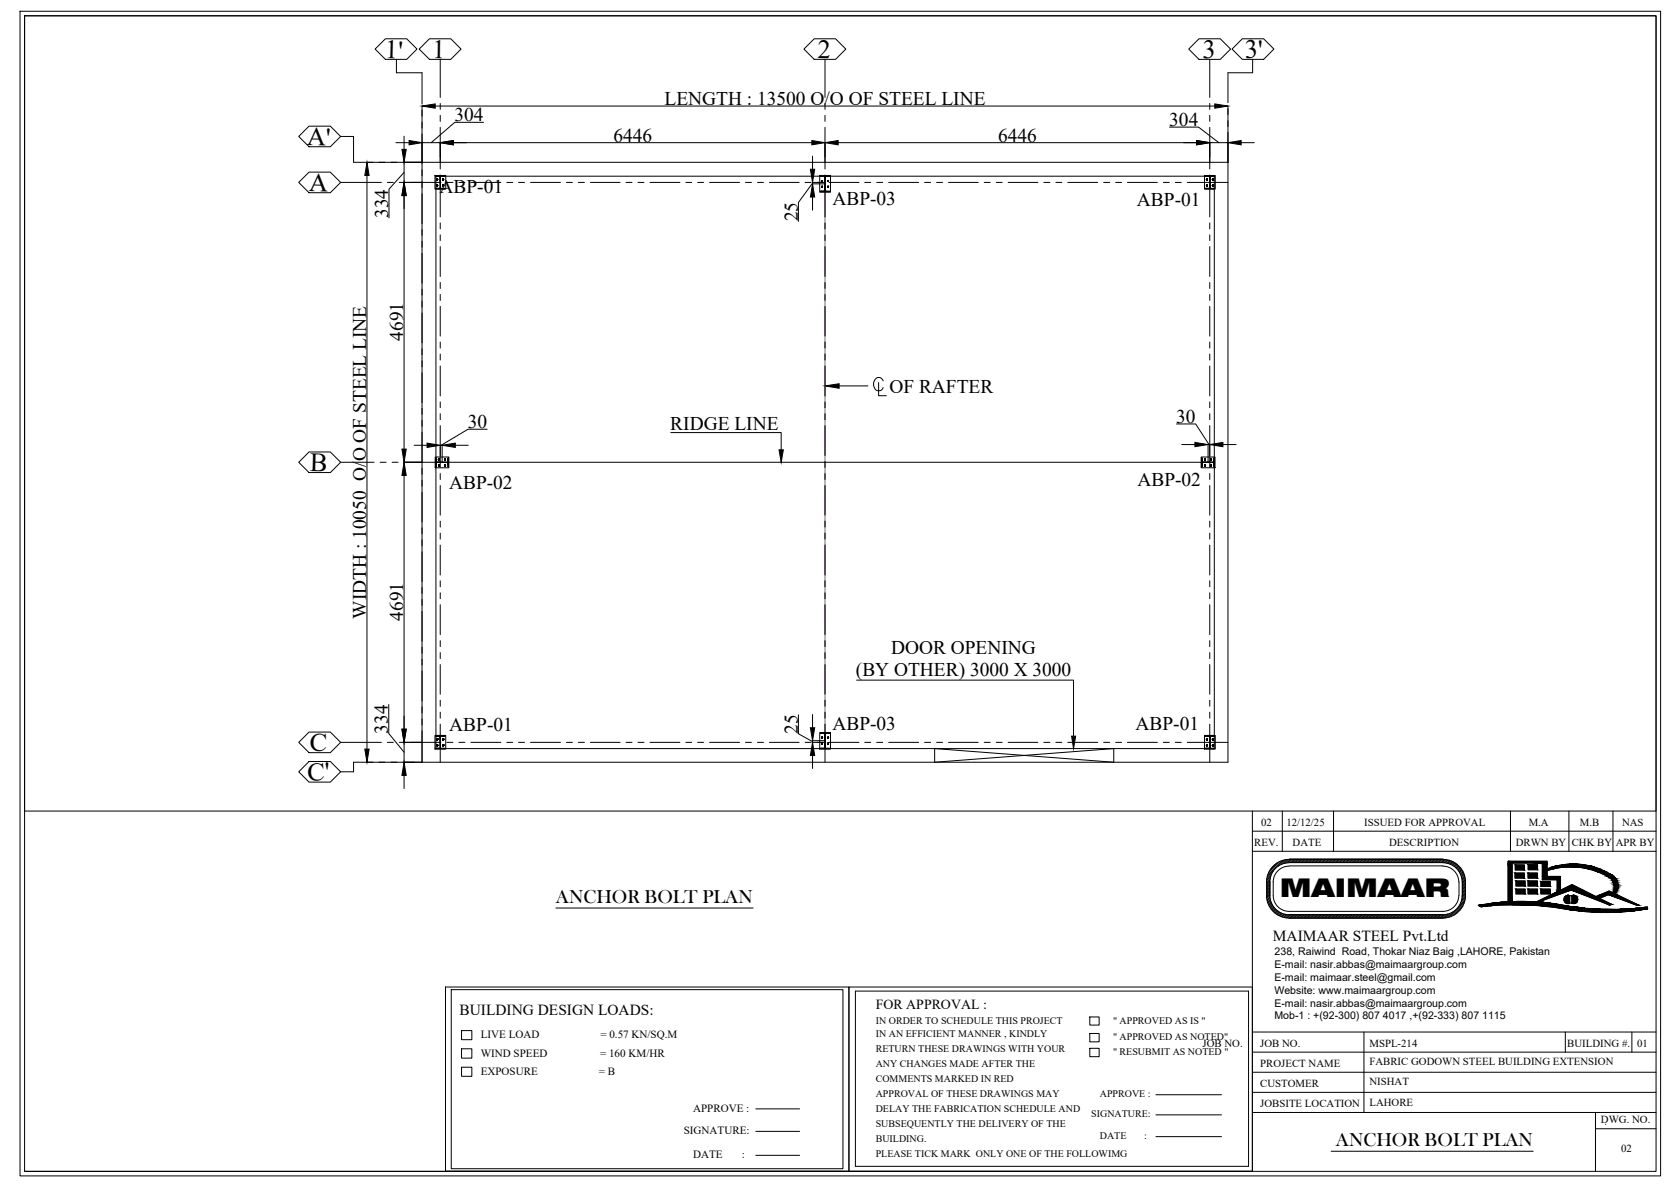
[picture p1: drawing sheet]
<svg xmlns="http://www.w3.org/2000/svg" width="297mm" height="210mm" viewBox="0 0 297 210" stroke-linecap="round" stroke-linejoin="round" font-family="sans-serif">
<!-- layer: Thin -->
<g fill="none" stroke="#000" stroke-width=".18">
<path d="M74.6 18.8v9.9h-9.7M76.9 18.8h137.9M217.1 18.8v9.9M64.9 31v101.5M70 25.2h2.3M71.4 30.5l-2.6 2.9v5.1M71.4 24.1v2.3M71.4 28.7v3.6h3.2M71.4 34.6v44.8M74.6 25.2h3.2v3.5M80.2 25.2h63.3M85.5 21.6h-5.1l-4.2 3.6"/>
<path d="M143.7 32.4l-2.5 3.4v3.4M143.7 27.6v2.3M143.7 34.8v2.4M145.8 32.3h-2.1v.2h2.1M145.9 25.2v3.5M148.2 25.2h63.4M206.8 22.5h5.1l3.6 2.7M217.1 25.2h-3.2v3.5M219.4 25.2h2.4M73.2 78.7h2.3M80.5 78.7h2.3M86.1 75.9h-3.4l-4.7 2.8"/>
<path d="M118.6 76.5h19.5v3M148.4 68.2h5M155.3 67.6v2.4h1.4M156.2 67.4a.87 .87 0 0 0-1-.6 .87 .87 0 0 0-.7 .8 1.04 1.04 0 0 0 .2 1.2 1.04 1.04 0 0 0 1.1 .2l.4-.5M208 75h3.4l2.4 3.6M208.9 78.6h2.4M216.2 78.6h2.4M71.4 81.7h3.2M71.4 84.1v44.8M77.8 81.7v-3h.4v3M213.9 81.7v-3.1h-.3v3.1M64.9 134.8h9.7"/>
<path d="M68.7 124.6v5.1l2.7 3.3M71.4 137.1v2.3M74.6 131.3h-3.2v3.5M141.2 126.4v3.4l2.5 1.3M143.7 126.4v2.3M143.7 133.6v2.3M145.8 131h-2.1v.3h2.1M151.5 120.3h38.3v9.9"/>
</g>
<g fill="#000" stroke="#000" stroke-width=".18">
<path d="M74.6 18.8l2.3-.4v.7zM214.8 18.4l2.3 .4-2.3 .3zM64.9 28.7l.4 2.3h-.8zM71.4 32.3l.4 2.3h-.7zM71.1 26.4h.7l-.4 2.3zM72.3 24.8l2.3 .4-2.3 .4zM77.8 25.2l2.4-.4v.8zM143.3 29.9h.7l-.3 2.4zM143.7 32.5l.3 2.3h-.7zM143.5 24.8l2.4 .4-2.4 .4zM145.9 25.2l2.3-.4v.8zM211.6 24.8l2.3 .4-2.3 .4z"/>
<path d="M217.1 25.2l2.3-.4v.8zM71.1 79.4h.7l-.4 2.3zM75.5 78.4l2.3 .3-2.3 .4zM78.2 78.7l2.3-.3v.7zM137.7 79.5h.8l-.4 2.2zM145.9 68.2l2.5-.3v.8zM211.3 78.2l2.3 .4-2.3 .4zM213.9 78.6l2.3-.4v.8zM71.4 81.7l.4 2.4h-.7zM64.5 132.5h.8l-.4 2.3zM71.1 128.9h.7l-.4 2.4zM71.4 134.8l.4 2.3h-.7z"/>
<path d="M143.7 131.3l.3 2.3h-.7zM143.3 128.7h.7l-.3 2.3zM189.5 130.2h.7l-.4 2.2z"/>
</g>
<!-- layer: 0 -->
<g fill="none" stroke="#000" stroke-width=".18">
<path d="M3.5 2h290.1v205.9h-290.1zM4.3 2.8h288.5v204.3h-288.5zM74.6 28.7h142.5v106.1h-142.5zM77.1 31.2h137.6v101.2h-137.6zM77.1 81.7h137.6M165.3 132.4v2.4l31.6-2.4v2.4zM221.4 150.5h71.4M221.4 147h71.4M221.4 143.4v63.7h-217.1M226.7 143.4v7.1M235.8 143.4v7.1M267.1 143.4v7.1"/>
<path d="M267.4 152.7v6.7M267.9 154.4h1.6v.9h-1.6zM267.9 153h1.6v.8h-1.6zM268 155.8h1.6v.9h-1.6zM268 157.2h1.6v.9h-1.6zM270.2 154.4h1.6v.9h-1.6zM270.2 155.8h1.6v.9h-1.6zM270.2 157.2h1.6v.9h-1.6zM270.2 152.9h1.7v.9h-1.7zM271.7 159.5l6.2-3.1 7.1 3.5-.4 .2M272.1 159.5l5.7-2.1 6.8 2.7M272.4 157.2h1.7v.9h-1.7z"/>
<path d="M272.4 155.9h1.7v.9h-1.7zM272.7 152.8v2.8h2.6v2.1M273.5 154a13.3 13.3 0 0 1 11.3 1.3 2.31 2.31 0 0 1 .4 2.6M273.5 153.7a12.8 12.8 0 0 1 11.6 1.1M275.3 157.7l.6-.3v-2.4h-2.4v-2.7h-6.9v7.1M277.4 143.4v7.1M277.5 159.7v-1.3a.74 .74 0 0 0-1 .7 .74 .74 0 0 0 1 .7M277.9 159.7l.1-1.3a.74 .74 0 0 1 1 .7 .74 .74 0 0 1-1 .7M282.2 158.5l2.3-.9 5.3 2.5h-.3l-5.1-1.9-1.6 .7M285 154.8a2.14 2.14 0 0 1 .5 3.3M285.2 143.4v7.1M78.8 174.5h71.3v32.6h-71.3z"/>
<path d="M79.8 175h69.2v31.7h-69.2zM151.2 175.3v30.9M192.7 179.8h1.6v1.5h-1.6zM220.8 175.3v30.9M261.5 160.1a41.3 41.3 0 0 1 16 .2 50.2 50.2 0 0 0 13.8 .1M261.5 160.1l.3 .2h.3M262.1 160.3a51.3 51.3 0 0 1 15.4 .6 41.2 41.2 0 0 0 13.8-.2M284.6 160.1h.1M291.3 160.4v.4M81.6 185.5h1.8v1.6h-1.8zM81.6 182.2h1.8v1.7h-1.8zM81.6 188.7h1.8v1.6h-1.8z"/>
<path d="M133.6 196.1h7.8M192.7 182.8h1.6v1.4h-1.6zM192.7 185.4h1.6v1.5h-1.6zM204.4 193.6h11.6M204.4 197.1h11.6M221.4 196.7h71.4M221.4 189.6h71.4M221.4 186.1h71.4M221.4 182.5h71.4M221.4 193.2h71.4M241.2 182.5v14.2M276.8 182.5v3.6"/>
<path d="M282.1 199.6h10.7M282.1 196.7v10.4M283.9 198.8h.1M288.5 182.5v3.6M133.6 200.1h7.8M133.6 204.3h7.8M204.4 201h11.6"/>
</g>
<path d="M145.9 33.9v95.6" fill="none" stroke="#93278f" stroke-width=".18"/>
<!-- layer: Grid -->
<g fill="none" stroke="#000" stroke-width=".18">
<path d="M68.1 6.9h3.8l1.8 1.8-1.8 1.8h-3.8l-1.8-1.8zM70.1 10.5v2.4h4.5v5.5M74.1 8.7l1.8-1.8h3.8l1.8 1.8-1.8 1.8h-3.8zM74.6 19.5v1M77.8 10.5v6.7M77.8 18.3v1M144 6.9h3.7l1.8 1.8-1.8 1.8h-3.7l-1.9-1.8zM145.9 10.5v6.7M145.9 18.3v1M212 6.9h3.8l1.8 1.8-1.8 1.8h-3.8l-1.8-1.8zM213.9 10.5v6.7M213.9 18.3v1"/>
<path d="M217.1 19.2v1.1M219.7 6.9h3.7l1.8 1.8-1.8 1.8h-3.7l-1.9-1.8zM221.5 10.5v2.4h-4.4v5.3M54.6 22.3h3.8l1.8 1.8-1.8 1.9h-3.8l-1.8-1.9zM54.6 30.4h3.8l1.8 1.9-1.8 1.8h-3.8l-1.8-1.8zM60.2 24.1h2.3v4.6h3.4M60.2 32.3h7.2M67 28.7h1.1M68.5 32.3h1M69.1 28.7h1.1M70.6 32.3h1.1M71.2 28.7h3.4"/>
<path d="M72.7 32.3h5.3M74.6 21.6v1M74.6 23.7v5.3M74.6 30v1.1M74.6 32.1v1.1M74.6 34.2v5.3M77.8 20.4v1.1M77.8 22.5v5.3M77.8 28.8v1.1M77.8 30.9v1.1M77.8 33.1v5.3M77.8 39.4v1.1"/>
<path d="M79 32.3h1.1M81.1 32.3h1.1M83.3 32.3h5.2M89.6 32.3h1.1M91.7 32.3h1M93.8 32.3h5.3M100.1 32.3h1.1M102.3 32.3h1M104.4 32.3h5.2M110.7 32.3h1M112.8 32.3h1.1M114.9 32.3h5.3"/>
<path d="M121.3 32.3h1M123.3 32.3h1.1M125.5 32.3h5.3M131.8 32.3h1.1M133.9 32.3h1.1M136 32.3h5.3M142.4 32.3h1M144.5 32.3h1M145.9 20.4v1.1M145.9 22.5v5.3M145.9 28.8v1.1M145.9 30.9v1.1"/>
<path d="M145.9 33.1v5.3M145.9 39.4v1.1M146.6 32.3h5.3M152.9 32.3h1.1M155 32.3h1.1M157.1 32.3h5.3M163.5 32.3h1M165.6 32.3h1.1M167.7 32.3h5.3M174 32.3h1.1M176.1 32.3h1.1M178.3 32.3h5.2"/>
<path d="M184.6 32.3h1M186.7 32.3h1M188.8 32.3h5.3M195.1 32.3h1.1M197.3 32.3h1M199.3 32.3h5.3M205.7 32.3h1M207.8 32.3h1.1M209.9 32.3h7.2M213.9 20.4v1.1M213.9 22.5v5.3M213.9 28.8v1.1"/>
<path d="M213.9 30.9v1.1M213.9 33.1v5.3M213.9 39.4v1.1M217.1 21.3v1.1M217.1 23.4v5.3M74.6 40.6v1M74.6 42.7v1M74.6 44.8v5.3M74.6 51.1v1.1M74.6 53.3v1M74.6 55.4v5.2M77.8 41.5v1"/>
<path d="M77.8 43.6v5.3M77.8 50v1M77.8 52.1v1M77.8 54.2v5.2M145.9 41.5v1M145.9 43.6v5.3M145.9 50v1M145.9 52.1v1M145.9 54.2v5.2M213.9 41.5v1M213.9 43.6v5.3M213.9 50v1"/>
<path d="M213.9 52.1v1M213.9 54.2v5.2M54.6 79.9h3.8l1.8 1.8-1.8 1.9h-3.8l-1.8-1.9zM74.6 61.7v1M74.6 63.8v1.1M74.6 65.9v5.3M74.6 72.2v1.1M74.6 74.3v1.1M74.6 76.5v5.2M77.8 60.5v1.1M77.8 62.6v1.1M77.8 64.7v5.3"/>
<path d="M77.8 71.1v1M77.8 73.2v1M77.8 75.3v5.3M145.9 60.5v1.1M145.9 62.6v1.1M145.9 64.7v5.3M145.9 71.1v1M145.9 73.2v1M145.9 75.3v5.3M213.9 60.5v1.1M213.9 62.6v1.1M213.9 64.7v5.3"/>
<path d="M213.9 71.1v1M213.9 73.2v1M213.9 75.3v5.3M60.2 81.7h6M67.2 81.7h1.1M69.3 81.7h1.1M71.4 81.7h6M74.6 82.8v1.1M74.6 84.9v1.1M74.6 87v5.3M74.6 93.3v1.1M74.6 95.5v1"/>
<path d="M74.6 97.6v5.2M77.8 81.6v1.1M77.8 83.7v1.1M77.8 85.9v5.2M77.8 92.2v1M77.8 94.3v1M77.8 96.4v5.3M145.9 81.6v1.1M145.9 83.7v1.1M145.9 85.9v5.2M145.9 92.2v1M145.9 94.3v1"/>
<path d="M145.9 96.4v5.3M213.9 81.6v1.1M213.9 83.7v1.1M213.9 85.9v5.2M213.9 92.2v1M213.9 94.3v1M213.9 96.4v5.3M74.6 103.9v1M74.6 106v1.1M74.6 108.1v5.3M74.6 114.5v1M74.6 116.6v1"/>
<path d="M74.6 118.7v5.3M77.8 102.7v1.1M77.8 104.8v1.1M77.8 106.9v5.3M77.8 113.3v1M77.8 115.4v1.1M77.8 117.5v5.3M145.9 102.7v1.1M145.9 104.8v1.1M145.9 106.9v5.3M145.9 113.3v1M145.9 115.4v1.1"/>
<path d="M145.9 117.5v5.3M213.9 102.7v1.1M213.9 104.8v1.1M213.9 106.9v5.3M213.9 113.3v1M213.9 115.4v1.1M213.9 117.5v5.3M54.6 129.5h3.8l1.8 1.8-1.8 1.8h-3.8l-1.8-1.8zM54.6 134.7h3.8l1.8 1.8-1.8 1.8h-3.8l-1.8-1.8zM60.2 131.3h7.2M65.9 134.8h-3.4v1.7h-2.3M67 134.8h1.1"/>
<path d="M68.5 131.3h1M69.1 134.8h1.1M70.6 131.3h1.1M72.7 131.3h5.3M74.6 125v1.1M74.6 127.1v1.1M74.6 129.2v5.6h-3.4M77.8 123.8v1.1M77.8 125.9v1.1M77.8 128.1v6.7M79 131.3h1.1M81.1 131.3h1.1"/>
<path d="M83.3 131.3h5.2M89.6 131.3h1.1M91.7 131.3h1M93.8 131.3h5.3M100.1 131.3h1.1M102.3 131.3h1M104.4 131.3h5.2M110.7 131.3h1M112.8 131.3h1.1M114.9 131.3h5.3M121.3 131.3h1M123.3 131.3h1.1"/>
<path d="M125.5 131.3h5.3M131.8 131.3h1.1M133.9 131.3h1.1M136 131.3h5.3M142.4 131.3h1M144.5 131.3h1M145.9 123.8v1.1M145.9 125.9v1.1M145.9 128.1v6.7M146.6 131.3h5.3M152.9 131.3h1.1M155 131.3h1.1"/>
<path d="M157.1 131.3h5.3M163.5 131.3h1M165.6 131.3h1.1M167.7 131.3h5.3M174 131.3h1.1M176.1 131.3h1.1M178.3 131.3h5.2M184.6 131.3h1M186.7 131.3h1M188.8 131.3h5.3M195.1 131.3h1.1M197.3 131.3h1"/>
<path d="M199.3 131.3h5.3M205.7 131.3h1M207.8 131.3h1.1M209.9 131.3h7.2M213.9 123.8v1.1M213.9 125.9v1.1M213.9 128.1v6.7"/>
</g>
<!-- layer: COLUMN -->
<g fill="#000" stroke="#000" stroke-width=".18">
<path d="M77.8 31.2l.1 2.1zM77.8 31.2l.1 2.1z"/>
<path d="M77.1 31.2h1.5zM77.1 31.2h1.5z"/>
<path d="M77.1 33.3l1.5 .1zM77.1 33.3l1.5 .1z"/>
<path d="M145.9 31.2v2.6zM145.9 31.2v2.6z"/>
<path d="M145.1 31.2h1.6zM145.1 31.2h1.6z"/>
<path d="M145.1 33.8l1.6 .1zM145.1 33.8l1.6 .1z"/>
<path d="M213.9 31.2v2.1zM213.9 31.2v2.1z"/>
<path d="M213.1 31.2h1.6zM213.1 31.2h1.6z"/>
<path d="M213.1 33.3l1.6 .1zM213.1 33.3l1.6 .1z"/>
<path d="M77.1 81v.7zM77.1 81v.7z"/>
<path d="M77.1 81.8v.7zM77.1 81.8v.7z"/>
<path d="M79.2 81l.1 .7zM79.2 81l.1 .7z"/>
<path d="M77.1 81.7l2.2 .1zM77.1 81.7l2.2 .1z"/>
<path d="M79.2 81.8l.1 .7zM79.2 81.8l.1 .7z"/>
<path d="M212.5 81v.7zM212.5 81v.7z"/>
<path d="M212.5 81.8v.7zM212.5 81.8v.7z"/>
<path d="M214.7 81v.7zM214.7 81v.7z"/>
<path d="M212.5 81.7l2.2 .1zM212.5 81.7l2.2 .1z"/>
<path d="M214.7 81.8v.7zM214.7 81.8v.7z"/>
<path d="M77.8 130.2l.1 2.1zM77.8 130.2l.1 2.1z"/>
<path d="M77.1 130.2h1.5zM77.1 130.2h1.5z"/>
<path d="M77.1 132.3l1.5 .1zM77.1 132.3l1.5 .1z"/>
<path d="M145.9 129.7v2.6zM145.9 129.7v2.6z"/>
<path d="M145.1 129.6l1.6 .1zM145.1 129.6l1.6 .1z"/>
<path d="M145.1 132.3l1.6 .1zM145.1 132.3l1.6 .1z"/>
<path d="M213.9 130.2v2.1zM213.9 130.2v2.1z"/>
<path d="M213.1 130.2h1.6zM213.1 130.2h1.6z"/>
<path d="M213.1 132.3l1.6 .1zM213.1 132.3l1.6 .1z"/>
</g>
<path d="M77.1 31.2h1.5h-.7v2.1l.7 .1h-1.5l.7-.1v-2.1zM145.1 31.2h1.6h-.8v2.6l.8 .1h-1.6l.8-.1v-2.6zM213.1 31.2h1.6h-.8v2.1l.8 .1h-1.6l.8-.1v-2.1zM77.1 81v.7h2.1l.1-.7v1.5l-.1-.7h-2.1v.7zM212.5 81v.7h2.2v-.7v1.5v-.7h-2.2v.7zM77.1 130.2h1.5h-.7v2.1l.7 .1h-1.5l.7-.1v-2.1zM145.1 129.6h1.6l-.8 .1v2.6l.8 .1h-1.6l.8-.1v-2.6zM213.1 130.2h1.6h-.8v2.1l.8 .1h-1.6l.8-.1v-2.1z" fill="none" stroke="#000" stroke-width=".18"/>
<!-- layer: Bolt -->
<path d="M76.9 31h1.9v2.4h-1.9zM144.9 31h1.9v3h-1.9zM213 31h1.9v2.4h-1.9zM76.9 80.8h2.5v1.9h-2.5zM212.4 80.8h2.4v1.9h-2.4zM76.9 130h1.9v2.5h-1.9zM144.9 129.5h1.9v3h-1.9zM213 130h1.9v2.5h-1.9zM150.1 174.5h71.3v32.6h-71.3zM151.2 175.3h69.6M151.2 206.2h69.6" fill="none" stroke="#000" stroke-width=".18"/>
<!-- layer: A-Grid Line -->
<g fill="none" stroke="#000" stroke-width=".18">
<path d="M77.2 31.7h.1M77.2 31.8l.2-.1zM77.2 32.7h.1M77.2 32.8l.2-.1zM77.2 32.9l.2-.2zM77.3 31.6l-.1 .1zM77.3 32.7l-.1 .1 .2-.1M77.3 32.9l.1-.2zM77.4 32.7l-.1 .2M77.4 31.7v.1M77.4 32.8v.1M78.3 31.7h.1"/>
<path d="M78.3 31.8l.1-.1zM78.3 32.7h.1M78.3 32.8l.1-.1zM78.3 31.6v.1zM78.3 31.8l.2-.1zM78.3 32.7v.1l.1-.1M78.3 32.9l.2-.1zM78.4 31.6l-.1 .1zM78.4 31.8l.1-.1zM78.4 32.9l.1-.1zM78.4 31.7l-.1 .1M78.4 31.8h.1"/>
<path d="M78.4 32.9h.1M78.5 31.7l-.2 .1M78.5 31.7l-.1 .1M78.5 32.7l-.2 .2M78.5 32.8l-.1 .1M145.3 31.9h.1M145.3 32.9v.1M145.4 31.9l-.1 .1M145.4 33l-.1 .1M145.4 32h.1M145.4 31.9l-.1 .1h.1M145.4 33v.1"/>
<path d="M146.3 31.9h.1M146.3 32l.2-.1-.2 .1M146.3 33h.1M146.3 33.1l.2-.1-.2 .1M146.4 32.9l-.1 .2 .1-.1M146.4 31.9l-.1 .1M146.4 32h.1zM146.4 33.1l.1-.1zM146.5 32h-.1M146.5 32h.1M146.5 33l-.1 .1M146.5 33.1h.1"/>
<path d="M213.3 31.7h.1M213.3 32.7h.1M213.3 32.8l.1-.1zM213.3 32.9l.1-.2zM213.3 31.6v.1zM213.3 32.7v.1l.1-.1M213.4 31.6l-.1 .1zM213.4 32.7l-.1 .2 .2-.1M213.4 31.7v.1M213.4 32.8v.1M213.5 31.7l-.2 .1M213.5 31.7l-.1 .1"/>
<path d="M213.5 32.8l-.1 .1M214.4 31.7h.1M214.4 31.7h.1zM214.4 32.7h.1M214.4 32.8l.1-.1zM214.4 31.6v.1zM214.4 32.7v.1zM214.4 31.6v.1M214.4 31.8l.1-.1zM214.4 32.9l.1-.1zM214.5 31.6l-.1 .1M214.5 31.7l-.1 .1z"/>
<path d="M214.5 31.8h.1M214.5 32.7l-.1 .2M214.5 32.9h.1M214.5 31.7l-.1 .1M214.5 32.8l-.1 .1M77.5 82.3l.1 .1M77.5 81.2l.1 .1zM77.5 82.3h.1M77.6 82.2l.1 .1zM77.6 81.3h.1M77.6 81.2l.1 .1zM77.6 82.4l-.1-.1 .1 .1"/>
<path d="M77.6 81.2h.1zM77.7 82.3l-.1-.1 .1 .2M77.7 81.3l-.2-.1 .2 .1M77.7 81.2h.1M77.7 82.2h.1M78.6 81.3h.1M78.6 82.3l.1 .1M78.6 82.3l.1 .1zM78.6 81.3v-.1l.1 .1M78.6 81.2h.2zM78.6 82.3h.1M78.6 82.4v-.1v.1"/>
<path d="M78.6 82.2l.2 .1zM78.7 81.2h.1M78.7 82.2h.1M78.8 81.3l-.2-.1 .1 .1M78.8 82.3h-.2l.1 .1M213 81.2l.1 .1-.1-.1M213 82.3v.1M213 82.3l.1 .1zM213 82.3h.1zM213 82.3h.1M213 82.2l.1 .1zM213 81.3h.1"/>
<path d="M213 82.2l.1 .1M213.1 81.3l-.1-.1 .1 .1M213.1 81.2h.1M213.1 82.2h.1M213.1 82.3v-.1v.1M214 82.3l.1 .1M214 81.3h.1M214.1 82.3h.1M214.1 82.3l.1 .1M214.1 82.2l.1 .1M214.1 81.3h.1M214.1 82.2l.1 .1z"/>
<path d="M214.1 81.2h.1zM214.2 82.3h.1M214.2 82.2h.1M214.2 81.3l-.2-.1 .2 .1M214.2 81.2h.1M77.2 131.8l.2-.1zM77.2 131.9l.2-.2zM77.2 130.7h.1M77.2 131.7h.1M77.3 131.9l.1-.1v.1M77.3 130.6l-.1 .1zM77.3 130.8l.1-.1z"/>
<path d="M77.3 131.7l-.1 .1M77.3 130.6l-.1 .2zM77.4 130.8h.1M77.4 131.7l-.1 .2M78.3 131.7h.1M78.3 131.8l.1-.1zM78.3 130.7h.1M78.3 131.7v.1M78.3 131.9l.2-.2-.1 .2M78.3 130.6v.1zM78.3 130.8l.2-.1zM78.4 131.7l-.1 .1z"/>
<path d="M78.4 131.7l-.1 .2M78.4 131.8h.1M78.4 130.6l-.1 .2 .2-.1M78.4 130.8h.1M78.5 130.8h-.1M145.3 131.6l.1-.1zM145.3 131.6l.1-.1-.1 .1M145.3 130.6l.1-.2zM145.4 131.4l-.1 .1M145.4 130.4h-.1M145.4 131.4l-.1 .2M145.4 131.5l-.1 .1"/>
<path d="M145.4 131.6h.1M145.4 130.4l-.1 .1M145.4 130.5v.1M146.3 131.5l.1-.1zM146.3 131.6l.2-.1zM146.3 130.5l.2-.1-.2 .2M146.4 131.4l-.1 .1M146.4 130.4h-.1M146.4 130.6l.1-.1zM146.5 131.4l-.2 .2M146.5 131.6h.1M146.5 130.4l-.1 .2"/>
<path d="M146.5 130.6h.1M146.5 131.6h-.1l.1-.1-.2 .1M146.5 130.5l-.1 .1M146.5 130.5v.1M213.3 131.7h.1M213.3 131.8l.1-.1zM213.3 130.7h.1M213.3 130.8l.1-.2-.1 .2 .1-.2-.1 .2 .1-.2-.1 .2 .1-.2-.1 .2 .1-.2-.1 .2 .1-.2v.2M213.3 131.9l.2-.1zM213.3 130.6v.1zM213.4 131.9l.1-.1zM213.4 131.7l-.1 .1"/>
<path d="M213.4 131.8h.1M213.4 130.8h.1M213.5 131.7l-.2 .2M214.4 131.7h.1M214.4 131.8v-.1v.1M214.4 131.8v-.1zM214.4 131.8l.1-.1zM214.4 131.9l.1-.2zM214.4 130.7h.1M214.4 131.9l.1-.1zM214.4 130.6v.2zM214.5 131.7l-.1 .1"/>
<path d="M214.5 130.6l-.1 .2zM214.5 130.8h.1M214.5 131.8v.1M214.5 131.7l-.1 .2M214.5 131.8l-.1 .1M214.5 130.8h-.1"/>
<circle cx="77.3" cy="32.8" r=".06"/>
<circle cx="77.3" cy="31.7" r=".06"/>
<circle cx="78.4" cy="31.7" r=".06"/>
<circle cx="78.4" cy="32.8" r=".06"/>
<circle cx="145.3" cy="32" r=".06"/>
<circle cx="145.3" cy="33" r=".06"/>
<circle cx="146.4" cy="33" r=".06"/>
<circle cx="146.4" cy="32" r=".06"/>
<circle cx="213.4" cy="32.8" r=".06"/>
<circle cx="213.4" cy="31.7" r=".06"/>
<circle cx="214.4" cy="32.8" r=".06"/>
<circle cx="214.4" cy="31.7" r=".06"/>
<circle cx="77.6" cy="82.3" r=".06"/>
<circle cx="77.6" cy="81.3" r=".06"/>
<circle cx="78.7" cy="82.3" r=".06"/>
<circle cx="78.7" cy="81.3" r=".06"/>
<circle cx="213" cy="82.3" r=".06"/>
<circle cx="213" cy="81.3" r=".06"/>
<circle cx="214.1" cy="82.3" r=".06"/>
<circle cx="214.1" cy="81.3" r=".06"/>
<circle cx="77.3" cy="130.7" r=".06"/>
<circle cx="77.3" cy="131.8" r=".06"/>
<circle cx="78.4" cy="131.8" r=".06"/>
<circle cx="78.4" cy="130.7" r=".06"/>
<circle cx="145.3" cy="131.6" r=".06"/>
<circle cx="145.3" cy="130.5" r=".06"/>
<circle cx="146.4" cy="131.6" r=".06"/>
<circle cx="146.4" cy="130.5" r=".06"/>
<circle cx="213.4" cy="131.8" r=".06"/>
<circle cx="213.4" cy="130.7" r=".06"/>
<circle cx="214.4" cy="131.8" r=".06"/>
<circle cx="214.4" cy="130.7" r=".06"/>
</g>
<!-- layer: 0 -->
<g fill="#000" stroke="#000" stroke-width=".18">
<path d="M266.6 152.7h.8v6.7zM267.7 159.4h2.9zM266.6 152.3h6.9zM273.8 153.6h1.1zM275.3 157.4h.6l-.3 .2zM272.1 159.5l3.5-1.9h1.7zM277.1 158.3h.3zM277.8 157.4h2.1l5.1 2.5zM276 157.4l1.9-1 2 1zM278.1 159.8h.3zM278.1 158.3h.2zM277.4 152.8h1.5z"/>
<path d="M283 158.2h1.4l-.9 .3zM284.4 158.2h1.5l3.9 1.9zM283 158.2l1.5-.6 1.4 .6zM285.3 157.7h.5l-.1 .2zM261.8 160.3h.3zM261.8 160.3h.2zM281.4 161.3h5.3zM290.8 160.4h.5z"/>
<path d="M262.1 160h5.1zM261.5 160.1h3.2z"/>
<path d="M266.6 159.4h.8zM266.6 152.7l.8 6.7h-.8z"/>
<path d="M267.9 153l1.6 .8v-.8zM267.9 153l1.6 .8h-1.6z"/>
<path d="M267.9 154.4l1.6 .9v-.9zM267.9 154.4l1.6 .9h-1.6z"/>
<path d="M268 155.8l1.6 .9v-.9zM268 155.8l1.6 .9h-1.6z"/>
<path d="M268 157.2l1.6 .9v-.9zM268 157.2l1.6 .9h-1.6z"/>
<path d="M267.7 159.4l4.1 .1zM266.1 159.5h5.7z"/>
<path d="M266.1 159.5l6.9 .1zM265.3 159.6h7.7z"/>
<path d="M270.2 152.9l1.7 .9v-.9zM270.2 152.9l1.7 .9h-1.7z"/>
<path d="M270.2 154.4l1.7 .9v-.9zM270.2 154.4l1.7 .9h-1.7z"/>
<path d="M270.2 155.8l1.7 .9v-.9zM270.2 155.8l1.7 .9h-1.7z"/>
<path d="M270.2 157.2l1.7 .9v-.9zM270.2 157.2l1.7 .9h-1.7z"/>
<path d="M265.3 159.6l8.9 .1-1.2-.1zM263.8 159.7l1.5-.1 8.9 .1z"/>
<path d="M266.6 152.3l6.9 .4v-.4zM266.6 152.3l6.9 .4h-6.9z"/>
<path d="M272.7 152.7l.8 .1v-.1zM272.7 152.7l.8 .1h-.8z"/>
<path d="M272.7 152.8l.8 2.2v-2.2zM272.7 152.8l.8 2.2h-.8z"/>
<path d="M273.5 153.6h1.2zM273.5 153.6h1.2l-1.2 .4z"/>
<path d="M272.4 155.9l1.7 .9v-.9zM272.4 155.9l1.7 .9h-1.7z"/>
<path d="M272.4 157.2l1.7 .9v-.9zM272.4 157.2l1.7 .9h-1.7z"/>
<path d="M263.8 159.7l11.4 .2-1-.2zM262.9 159.9l.9-.2 11.4 .2z"/>
<path d="M262.9 159.9l13 .1-.7-.1zM262.1 160l.8-.1 13 .1z"/>
<path d="M275.3 157.4v.2h.3zM275.3 157.6h.3l-.3 .1z"/>
<path d="M271.7 159.5h.4l3.5-1.9zM271.7 159.5h.4z"/>
<path d="M272.7 155l3.2 .6v-.6zM272.7 155l3.2 .6h-3.2z"/>
<path d="M275.3 155.6l.6 1.8v-1.8zM275.3 155.6l.6 1.8h-.6z"/>
<path d="M267.2 160h8.9zM267.2 160h8.9z"/>
<path d="M274.5 153.3l.4 .3 1.5-.3zM273.8 153.6l.7-.3 .4 .3z"/>
<path d="M277.1 159.8h.2zM277.1 159.8h.3z"/>
<path d="M277.1 158.3h.3zM277.1 158.3h.3z"/>
<path d="M277.1 158.3l.4 .1zM277 158.4h.5z"/>
<path d="M277.1 159.8h.3zM277.1 159.8h.3z"/>
<path d="M277 158.4h.5zM277 158.4h.5z"/>
<path d="M277 158.4l.5 .1zM276.8 158.5h.7z"/>
<path d="M276.8 158.5h.7zM276.8 158.5h.7h-.7z"/>
<path d="M276.8 158.5l.7 .1zM276.8 158.5l.7 .1h-.8z"/>
<path d="M276.7 158.6l.8 .1v-.1zM276.7 158.6l.8 .1h-.9z"/>
<path d="M276.6 158.7l.9 .2v-.2zM276.6 158.7l.9 .2h-1z"/>
<path d="M276.5 158.9l1 .1v-.1zM276.5 158.9l1 .1h-1z"/>
<path d="M276.5 159l1 .2v-.2zM276.5 159l1 .2h-1z"/>
<path d="M276.5 159.2l1 .1v-.1zM276.5 159.2l1 .1h-.9z"/>
<path d="M276.6 159.3l.9 .1v-.1zM276.6 159.3l.9 .1h-.8z"/>
<path d="M276.7 159.4l.8 .2v-.2zM276.7 159.4l.8 .2h-.7z"/>
<path d="M276.8 159.6h.7zM276.8 159.6h.7z"/>
<path d="M276.8 159.6l.7 .1zM276.8 159.6l.7 .1z"/>
<path d="M277 159.7h.5zM277 159.7h.5z"/>
<path d="M277 159.7h.5zM277 159.7l.4 .1z"/>
<path d="M275.9 157.4l1.4 .2 .4-.2zM275.6 157.6l.3-.2 1.4 .2z"/>
<path d="M276 157.4h1.8zM275.9 157.4h1.8zM275.9 157.4h1.8zM275.9 157.4h1.8z"/>
<path d="M277.8 157.4l6.5 2.5h.7zM284.3 159.9h.7l-.4 .2z"/>
<path d="M274.6 153.3h3.3zM274.5 153.3h1.9z"/>
<path d="M277.9 158.4h.6zM277.9 158.4h.6z"/>
<path d="M277.9 159.7h.6zM277.9 159.7h.6z"/>
<path d="M278.1 159.8h.2zM278.1 159.8h.2z"/>
<path d="M278.1 158.3h.3zM278.1 158.3h.3z"/>
<path d="M278.1 158.3l.4 .1zM277.9 158.4h.6z"/>
<path d="M277.9 158.4l.7 .1zM277.9 158.4l.7 .1z"/>
<path d="M277.9 159.7h.6zM277.9 159.7l.5 .1z"/>
<path d="M277.9 158.5h.9zM277.9 158.5h.9z"/>
<path d="M277.9 159.6h.7zM277.9 159.6l.6 .1z"/>
<path d="M277.9 158.5l.9 .1zM277.9 158.5l.9 .1z"/>
<path d="M277.9 159.6h.9zM277.9 159.6h.7z"/>
<path d="M277.9 158.6l1 .1-.1-.1zM277.9 158.6l1 .1h-1z"/>
<path d="M277.9 159.4l.9 .2v-.2zM277.9 159.4l.9 .2h-.9z"/>
<path d="M277.4 152.8l2.7 .1zM276.3 152.9l1.1-.1 2.7 .1z"/>
<path d="M277.9 158.7l1 .2v-.2zM277.9 158.7l1 .2h-1z"/>
<path d="M277.9 159.3l.9 .1 .1-.1zM277.9 159.3l.9 .1h-.9z"/>
<path d="M277.9 158.9l1.1 .1-.1-.1zM277.9 158.9l1.1 .1h-1.1z"/>
<path d="M277.9 159.2l1 .1v-.1zM277.9 159.2l1 .1h-1z"/>
<path d="M277.9 159l1 .2 .1-.2zM277.9 159l1 .2h-1z"/>
<path d="M276.3 152.9l3.9 .1zM276.1 153h4.1z"/>
<path d="M276.1 153l5.3 .2-1.2-.2zM275 153.2l1.1-.2 5.3 .2z"/>
<path d="M275 153.2h6.5zM274.8 153.2h6.7z"/>
<path d="M274.8 153.2l6.9 .1zM274.6 153.3h7.1z"/>
<path d="M277.9 153.3h4zM277.9 153.3h4z"/>
<path d="M278.9 153.3l3.1 .1zM278.9 153.3l3.1 .1z"/>
<path d="M279.3 153.4l3.4 .2-.7-.2zM279.3 153.4l3.4 .2h-2.1z"/>
<path d="M280.6 153.6h2.2zM280.6 153.6h2.2z"/>
<path d="M280.7 153.6l3 .5-.9-.5zM280.7 153.6l3 .5h-1.5z"/>
<path d="M282.2 158.5h1.3l-.5-.3zM282.2 158.5h1.3l-.7 .4z"/>
<path d="M282.2 154.1h1.7zM282.2 154.1h1.7z"/>
<path d="M282.4 154.1l2.4 .5-.9-.5zM282.4 154.1l2.4 .5h-1.3z"/>
<path d="M284.4 158.2l5 1.9h.4zM289.4 160.1h.4z"/>
<path d="M283.5 154.6l1.6 .2-.3-.2zM283.5 154.6l1.6 .2h-1.2z"/>
<path d="M283.9 154.8l1.5 .2-.3-.2zM283.9 154.8l1.5 .2h-1.1z"/>
<path d="M285.3 157.7l-.1 .2h.5zM285.2 157.9h.5l-.1 .2z"/>
<path d="M284.3 155l1.4 .3-.3-.3zM284.3 155l1.4 .3h-.9z"/>
<path d="M284.8 155.3l.9 .1zM284.8 155.3l.9 .1z"/>
<path d="M284.8 155.4l1.1 .2-.2-.2zM284.8 155.4l1.1 .2h-.8z"/>
<path d="M285.1 155.6l.8 .1zM285.1 155.6l.8 .1z"/>
<path d="M285.1 155.7l.9 .3-.1-.3zM285.1 155.7l.9 .3h-.8z"/>
<path d="M285.4 157.5l.4 .2 .1-.2zM285.4 157.5l.4 .2h-.5z"/>
<path d="M285.2 156l.8 .1v-.1zM285.2 156l.8 .1h-.7z"/>
<path d="M285.4 157.4l.5 .1 .1-.1zM285.4 157.4l.5 .1h-.5z"/>
<path d="M285.3 156.1l.8 .2-.1-.2zM285.3 156.1l.8 .2h-.7z"/>
<path d="M285.4 157.1l.6 .3v-.3zM285.4 157.1l.6 .3h-.6z"/>
<path d="M285.4 156.3l.7 .2v-.2zM285.4 156.3l.7 .2h-.7z"/>
<path d="M285.4 156.9l.6 .2 .1-.2zM285.4 156.9l.6 .2h-.6z"/>
<path d="M285.4 156.5l.7 .2v-.2zM285.4 156.5l.7 .2h-.7z"/>
<path d="M285.4 156.7l.7 .2v-.2zM285.4 156.7l.7 .2h-.7z"/>
<path d="M261.8 160.3h.3zM261.8 160.3h.3z"/>
<path d="M261.7 160.3h.8zM261.7 160.3h.4z"/>
<path d="M261.6 160.2h1.4zM261.6 160.2l.9 .1z"/>
<path d="M261.6 160.1h2.2zM261.6 160.1l1.4 .1z"/>
<path d="M261.5 160.1h3.1zM261.5 160.1h2.3z"/>
<path d="M261.5 160.1h3.2zM261.5 160.1h3.1z"/>
<path d="M269.8 160l7.2 .1-.9-.1zM269.8 160l7.2 .1z"/>
<path d="M272.4 160.1l5.1 .2-.5-.2zM272.4 160.1l5.1 .2h-4.3z"/>
<path d="M273.2 160.3l5.9 .1-1.6-.1zM273.2 160.3l5.9 .1h-4.2z"/>
<path d="M274.9 160.4l5.3 .2-1.1-.2zM274.9 160.4l5.3 .2h-4.4z"/>
<path d="M275.8 160.6l7.2 .2-2.8-.2zM275.8 160.6l7.2 .2h-6.1z"/>
<path d="M281.4 161.3h4zM282.1 161.3h3.3z"/>
<path d="M276.9 160.8h8.8zM276.9 160.8h8.8z"/>
<path d="M279.8 161.2l6.9 .1 1.3-.1zM279.8 161.2l6.9 .1h-5.3z"/>
<path d="M279 161.1h10zM279 161.1l9 .1z"/>
<path d="M277.5 160.9l11.5 .2 1.3-.2zM277.5 160.9l11.5 .2h-10z"/>
<path d="M277.1 160.8h13.6zM277.1 160.8l13.2 .1z"/>
<path d="M286.4 160.8h4.5zM285.7 160.8h5z"/>
<path d="M290.8 160.4l.5 .1zM290.2 160.5h1.1z"/>
<path d="M290.2 160.5l1.1 .1zM289.2 160.6h2.1z"/>
<path d="M289.2 160.6l2.1 .1zM288.5 160.7h2.8z"/>
<path d="M288.5 160.7h2.8zM287.6 160.7h3.7z"/>
<path d="M287.6 160.7h3.7zM286.4 160.8h4.5z"/>
</g>
<!-- layer: Layer 1 -->
<g fill="none" stroke="#000" stroke-width=".18">
<path d="M223.9 158.3a4 4 0 0 0 4 4h27.2M224.5 156a5.9 5.9 0 0 0 .6 4.3 3.4 3.4 0 0 0 2.8 1.5h27.2l-.6 .5M224.5 155.9l-.5 .5M224.5 156.1l-.5 .6M224.5 156.3l-.5 .6M224.5 156.6l-.5 .6M224.5 156.8l-.5 .6M224.5 157.1l-.5 .6M224.5 157.4l-.5 .5M224.5 157.6l-.5 .6M224.5 157.9l-.5 .6M224.5 158.1l-.5 .6"/>
<path d="M224.5 158.4l-.5 .5M224.6 155.6l-.6 .6M224.6 158.6l-.6 .5M224.6 158.8l-.5 .5M224.6 155.3l-.6 .7v2.3M224.6 159l-.5 .5M224.6 159.2l-.4 .5M224.7 154.9l-.7 .8M224.7 159.4l-.4 .5M224.8 159.6l-.4 .5M224.8 154.6l-.8 .8M224.9 159.8l-.5 .4"/>
<path d="M224.9 159.9l-.4 .5M225.1 156v2.3a2.81 2.81 0 0 0 2.8 2.9h27.2M225.2 154l-1.1 1.1M225.8 152.6l-1.2 1.2M226.3 152.3l-2 2M226.8 152.1l-2.7 2.7M227.1 152.1l-1.1 1.1M227.4 152l-.8 .8M227.7 152l-.7 .7M227.9 153.2a2.81 2.81 0 0 0-2.8 2.8M227.9 152.6a3.4 3.4 0 0 0-3.4 3.4M227.9 152a4 4 0 0 0-4 4"/>
<path d="M228 152.5h27.1M228 153.1h27.1M228.2 151.9l-.6 .7M228.4 151.9l-.5 .6M228.7 151.9l-.6 .6M228.9 151.9l-.5 .6M229.2 151.9l-.6 .6M229.4 151.9l-.6 .6M229.7 151.9l-.6 .6M229.9 151.9l-.6 .6M230.2 151.9l-.6 .6M230.4 151.9l-.5 .6"/>
<path d="M230.7 151.9l-.6 .6M231 151.9l-.6 .6M231.2 151.9l-.6 .6M231.4 151.9l-.5 .6M231.7 151.9l-.6 .6M231.9 151.9l-.6 .6M232.2 151.9l-.6 .6M232.4 151.9l-.6 .6M232.7 151.9l-.6 .6M232.9 151.9l-.5 .6M233.2 151.9l-.6 .6M233.5 151.9l-.6 .6"/>
<path d="M233.7 151.9l-.6 .6M233.9 151.9l-.5 .6M234.2 151.9l-.6 .6M234.4 151.9l-.6 .6M234.7 151.9l-.6 .6M234.9 151.9l-.6 .6M235.2 151.9l-.6 .6M235.4 151.9l-.5 .6M235.7 151.9l-.6 .6M236 151.9l-.6 .6M236.2 151.9l-.6 .6M236.4 151.9l-.5 .6"/>
<path d="M236.7 151.9l-.6 .6M236.9 151.9l-.6 .6M237.2 151.9l-.6 .6M237.4 151.9l-.6 .6M237.7 151.9l-.6 .6M237.9 151.9l-.6 .6M238.2 151.9l-.6 .6M238.4 151.9l-.5 .6M238.7 151.9l-.6 .6M238.9 151.9l-.5 .6M239.2 151.9l-.6 .6M239.4 151.9l-.5 .6"/>
<path d="M239.7 151.9l-.6 .6M239.9 151.9l-.6 .6M240.2 151.9l-.6 .6M240.4 151.9l-.6 .6M240.7 151.9l-.6 .6M240.9 151.9l-.5 .6M241.2 151.9l-.6 .6M241.5 151.9l-.6 .6M241.7 151.9l-.6 .6M241.9 151.9l-.5 .6M242.2 151.9l-.6 .6M242.4 151.9l-.6 .6"/>
<path d="M242.7 151.9l-.6 .6M242.9 151.9l-.6 .6M243.2 151.9l-.6 .6M243.4 151.9l-.5 .6M243.7 151.9l-.6 .6M244 151.9l-.6 .6M244.2 151.9l-.6 .6M244.4 151.9l-.5 .6M244.7 151.9l-.6 .6M244.9 151.9l-.6 .6M245.2 151.9l-.6 .6M245.4 151.9l-.6 .6"/>
<path d="M245.7 151.9l-.6 .6M245.9 151.9l-.6 .6M246.2 151.9l-.6 .6M246.5 151.9l-.6 .6M246.7 151.9l-.6 .6M246.9 151.9l-.5 .6M247.2 151.9l-.6 .6M247.4 151.9l-.6 .6M247.7 151.9l-.6 .6M247.9 151.9l-.6 .6M248.2 151.9l-.6 .6M248.4 151.9l-.6 .6"/>
<path d="M248.7 151.9l-.6 .6M248.9 151.9l-.5 .6M249.2 151.9l-.6 .6M249.4 151.9l-.5 .6M249.7 151.9l-.6 .6M249.9 151.9l-.5 .6M250.2 151.9l-.6 .6M250.4 151.9l-.6 .6M250.7 151.9l-.6 .6M250.9 151.9l-.6 .6M251.2 151.9l-.6 .6M251.4 151.9l-.5 .6"/>
<path d="M251.7 151.9l-.6 .6M252 151.9l-.6 .6M252.2 151.9l-.6 .6M252.4 151.9l-.5 .6M252.7 151.9l-.6 .6M252.9 151.9l-.6 .6M253.2 151.9l-.6 .6M253.4 151.9l-.6 .6M253.7 151.9l-.6 .6M253.9 151.9l-.5 .6M254.2 151.9l-.6 .6M254.5 151.9l-.6 .6"/>
<path d="M254.7 151.9l-.6 .6M254.9 151.9l-.5 .6M255.1 153.2a2.81 2.81 0 0 1 2.8 2.8M255.1 152.6a3.4 3.4 0 0 1 3.4 3.4M255.1 152a4 4 0 0 1 4 4l-.5 .6M255.1 151.9h-27.1l-.7 .7M255.2 151.9l-.6 .6M255.4 152l-.6 .5M255.6 152l-.5 .5M255.8 152l-.5 .5M256.1 152.1l-.5 .5M256.3 152.1l-.5 .5"/>
<path d="M256.4 152.2l-.4 .5M256.7 152.2l-.5 .5M256.8 152.3l-.4 .5M257 152.4l-.5 .4M257.2 152.5l-.5 .4M257.3 152.6l-.4 .4M257.5 152.7l-.5 .4M257.6 152.8l-.4 .4M257.7 152.9l-.4 .4M257.8 153l-.3 .5M257.9 158.3a2.81 2.81 0 0 1-2.8 2.9M258 153.2l-.4 .3"/>
<path d="M258 156v2.3M258.1 153.3l-.4 .4M258.2 153.4l-.4 .4M258.3 153.5l-.4 .5M258.4 153.7l-.4 .4M258.5 158.3a3.4 3.4 0 0 1-3.4 3.5M258.5 153.8l-.4 .5M258.6 156v2.3l.5-.5M258.6 154l-.4 .4M258.7 154.2l-.4 .4M258.8 154.3l-.5 .5M258.9 154.5l-.5 .5"/>
<path d="M258.9 159.8l-2.3 2.3M258.9 154.7l-.4 .5M259 154.9l-.5 .5M259 159.4l-2.8 2.8M259 155.1l-.5 .5M259.1 155.3l-.5 .5M259.1 159.1l-1 1M259.1 156v2.3a4 4 0 0 1-4 4M259.1 155.5l-.5 .6M259.1 155.7l-.5 .6M259.1 156.3l-.5 .5M259.1 156.5l-.5 .6"/>
<path d="M259.1 156.8l-.5 .6M259.1 157l-.5 .6M259.1 157.3l-.5 .5M259.1 157.5l-.5 .6M259.1 158l-.6 .6M259.1 158.2l-.6 .7M259.1 158.5l-.7 .7M259.1 158.8l-.8 .8M225 160.1l-.4 .4M225.1 160.3l-.4 .4M225.2 160.4l-.4 .4M225.3 160.5l-.4 .5"/>
<path d="M225.5 160.7l-.5 .4M225.6 160.8l-.4 .4M225.7 160.9l-.4 .4M225.8 161l-.3 .5M226 161.1l-.4 .4M226.1 161.2l-.4 .5M226.3 161.3l-.4 .5M226.5 161.4l-.5 .4M226.6 161.5l-.4 .4M226.8 161.5l-.4 .5M227 161.6l-.4 .5M227.2 161.7l-.5 .4"/>
<path d="M227.4 161.7l-.5 .5M227.7 161.8l-.6 .5M227.9 161.8l-.5 .5M228.1 161.8l-.5 .5M228.4 161.8l-.6 .5M228.6 161.8l-.6 .5M228.9 161.8l-.6 .5M229.1 161.8l-.6 .5M229.4 161.8l-.6 .5M229.6 161.8l-.5 .5M229.9 161.8l-.6 .5M230.2 161.8l-.6 .5"/>
<path d="M230.4 161.8l-.6 .5M230.6 161.8l-.5 .5M230.9 161.8l-.6 .5M231.1 161.8l-.6 .5M231.4 161.8l-.6 .5M231.6 161.8l-.6 .5M231.9 161.8l-.6 .5M232.1 161.8l-.6 .5M232.4 161.8l-.6 .5M232.6 161.8l-.5 .5M232.9 161.8l-.6 .5M233.1 161.8l-.5 .5"/>
<path d="M233.4 161.8l-.6 .5M233.6 161.8l-.6 .5M233.9 161.8l-.6 .5M234.1 161.8l-.6 .5M234.4 161.8l-.6 .5M234.6 161.8l-.6 .5M234.9 161.8l-.6 .5M235.1 161.8l-.5 .5M235.4 161.8l-.6 .5M235.6 161.8l-.5 .5M235.9 161.8l-.6 .5M236.1 161.8l-.5 .5"/>
<path d="M236.4 161.8l-.6 .5M236.6 161.8l-.6 .5M236.9 161.8l-.6 .5M237.1 161.8l-.6 .5M237.4 161.8l-.6 .5M237.6 161.8l-.5 .5M237.9 161.8l-.6 .5M238.2 161.8l-.6 .5M238.4 161.8l-.6 .5M238.6 161.8l-.5 .5M238.9 161.8l-.6 .5M239.1 161.8l-.6 .5"/>
<path d="M239.4 161.8l-.6 .5M239.6 161.8l-.6 .5M239.9 161.8l-.6 .5M240.1 161.8l-.5 .5M240.4 161.8l-.6 .5M240.7 161.8l-.6 .5M240.9 161.8l-.6 .5M241.1 161.8l-.5 .5M241.4 161.8l-.6 .5M241.6 161.8l-.6 .5M241.9 161.8l-.6 .5M242.1 161.8l-.6 .5"/>
<path d="M242.4 161.8l-.6 .5M242.6 161.8l-.6 .5M242.9 161.8l-.6 .5M243.1 161.8l-.5 .5M243.4 161.8l-.6 .5M243.6 161.8l-.5 .5M243.9 161.8l-.6 .5M244.1 161.8l-.6 .5M244.4 161.8l-.6 .5M244.6 161.8l-.6 .5M244.9 161.8l-.6 .5M245.1 161.8l-.6 .5"/>
<path d="M245.4 161.8l-.6 .5M245.6 161.8l-.5 .5M245.9 161.8l-.6 .5M246.1 161.8l-.5 .5M246.4 161.8l-.6 .5M246.6 161.8l-.5 .5M246.9 161.8l-.6 .5M247.1 161.8l-.6 .5M247.4 161.8l-.6 .5M247.6 161.8l-.6 .5M247.9 161.8l-.6 .5M248.1 161.8l-.5 .5"/>
<path d="M248.4 161.8l-.6 .5M248.7 161.8l-.6 .5M248.9 161.8l-.6 .5M249.1 161.8l-.5 .5M249.4 161.8l-.6 .5M249.6 161.8l-.6 .5M249.9 161.8l-.6 .5M250.1 161.8l-.6 .5M250.4 161.8l-.6 .5M250.6 161.8l-.6 .5M250.9 161.8l-.6 .5M251.1 161.8l-.5 .5"/>
<path d="M251.4 161.8l-.6 .5M251.6 161.8l-.5 .5M251.9 161.8l-.6 .5M252.1 161.8l-.6 .5M252.4 161.8l-.6 .5M252.6 161.8l-.6 .5M252.9 161.8l-.6 .5M253.1 161.8l-.6 .5M253.4 161.8l-.6 .5M253.6 161.8l-.5 .5M253.9 161.8l-.6 .5M254.1 161.8l-.5 .5"/>
<path d="M254.4 161.8l-.6 .5M254.6 161.8l-.6 .5M254.9 161.8l-.6 .5M255.4 161.8l-.6 .5M255.7 161.7l-.7 .6M256 161.6l-.7 .7M256.4 161.5l-.8 .8M256.8 161.3l-1 1M258.6 160.2l-1.6 1.6"/>
</g>
<!-- layer: Outer Line -->
<path d="M4.3 2.8h288.5v140.6h-288.5z" fill="none" stroke="#000" stroke-width=".18"/>
<!-- layer: TEXT -->
<path d="M98.3 160.6h34.9M235.4 203.6h35.7" fill="none" stroke="#000" stroke-width=".18"/>
<g font-size="4.7">
<text x="68.1" y="10.3" transform="rotate(2 68.1 10.3)">1'</text>
<text x="76.4" y="10.3" transform="rotate(1 76.4 10.3)">1</text>
<text x="144.5" y="10.3" transform="rotate(1 144.5 10.3)">2</text>
<text x="212.6" y="10.2" transform="rotate(1 212.6 10.2)">3</text>
<text x="220.2" y="10.3" transform="rotate(-2 220.2 10.3)">3'</text>
<text x="54.3" y="25.7" transform="rotate(1 54.3 25.7)">A'</text>
<text x="54.6" y="33.8" transform="rotate(1 54.6 33.8)">A</text>
<text x="54.8" y="83.4" transform="rotate(2 54.8 83.4)">B</text>
<text x="54.7" y="132.8" transform="rotate(2 54.7 132.8)">C</text>
<text x="54.4" y="138" transform="rotate(-1 54.4 138)">C'</text>
</g>
<text font-size="4.6" x="226.3" y="158.7">MAIMAAR</text>
<g font-size="3.4">
<text x="80.4" y="21.5">304</text>
<text x="117.5" y="18.5">LENGTH : 13500 O/O OF STEEL LINE</text>
<text x="206.7" y="22.4">304</text>
<text x="108.4" y="25.1">6446</text>
<text x="176.5" y="25.1">6446</text>
<text x="77.7" y="34.2">ABP-01</text>
<text x="68.6" y="38.6" transform="rotate(-90 68.6 38.6)">334</text>
<text x="141" y="39.1" transform="rotate(-90 141 39.1)">25</text>
<text x="147.2" y="36.3">ABP-03</text>
<text x="201" y="36.4">ABP-01</text>
<text x="71.3" y="60.2" transform="rotate(-90 71.3 60.2)">4691</text>
<text x="157.3" y="69.6">OF RAFTER</text>
<text x="82.7" y="75.7">30</text>
<text x="118.5" y="76">RIDGE LINE</text>
<text x="208" y="74.8">30</text>
<text x="79.4" y="86.4">ABP-02</text>
<text x="201.1" y="85.9">ABP-02</text>
<text x="64.7" y="109.4" transform="rotate(-90 64.7 109.4)">WIDTH : 10050 O/O OF STEEL LINE</text>
<text x="71.3" y="109.8" transform="rotate(-90 71.3 109.8)">4691</text>
<text x="151.3" y="119.5">(BY OTHER) 3000 X 3000</text>
<text x="157.6" y="115.6">DOOR OPENING</text>
<text x="68.6" y="129.8" transform="rotate(-90 68.6 129.8)">334</text>
<text x="79.4" y="129.3">ABP-01</text>
<text x="141" y="129.7" transform="rotate(-90 141 129.7)">25</text>
<text x="147.2" y="129">ABP-03</text>
<text x="200.8" y="129">ABP-01</text>
<text x="98.3" y="159.7">ANCHOR BOLT PLAN</text>
<text x="236.2" y="202.7">ANCHOR BOLT PLAN</text>
</g>
<g font-size="2.7">
<text x="225.1" y="166.5">MAIMAAR STEEL Pvt.Ltd</text>
<text x="81.3" y="179.5">BUILDING DESIGN LOADS:</text>
</g>
<text font-size="2.5" x="154.8" y="178.5">FOR APPROVAL :</text>
<g font-size="2">
<text x="85" y="183.6">LIVE LOAD</text>
<text x="106.2" y="183.6">= 0.57 KN/SQ.M</text>
<text x="85" y="186.9">WIND SPEED</text>
<text x="85" y="190.1">EXPOSURE</text>
<text x="105.9" y="190.1">= B</text>
<text x="106.1" y="186.9">= 160 KM/HR</text>
<text x="122.5" y="196.6">APPROVE :</text>
<text x="120.9" y="200.5">SIGNATURE:</text>
<text x="122.5" y="204.8">DATE</text>
<text x="131.2" y="204.8">:</text>
</g>
<g font-size="1.9">
<text x="221.8" y="149.6">REV.</text>
<text x="223" y="146">02</text>
<text x="227.4" y="146">12/12/25</text>
<text x="228.5" y="149.6">DATE</text>
<text x="241.2" y="146">ISSUED FOR APPROVAL</text>
<text x="245.6" y="149.6">DESCRIPTION</text>
<text x="268" y="149.6">DRWN BY</text>
<text x="270.3" y="146">M.A</text>
<text x="277.9" y="149.6">CHK BY</text>
<text x="279.3" y="146">M.B</text>
<text x="285.7" y="149.6">APR BY</text>
<text x="286.8" y="146">NAS</text>
<text x="225.3" y="171.2">E-mail: nasir.abbas@maimaargroup.com</text>
<text x="225.3" y="173.5">E-mail: maimaar.steel@gmail.com</text>
<text x="225.4" y="169">238, Raiwind Road, Thokar Niaz Baig ,LAHORE, Pakistan</text>
<text x="225.3" y="175.8">Website: www.maimaargroup.com</text>
<text x="225.3" y="178.1">E-mail: nasir.abbas@maimaargroup.com</text>
<text x="212.6" y="185.1">JOB NO.</text>
<text x="222.8" y="185.1">JOB NO.</text>
<text x="225.3" y="180.3">Mob-1 : +(92-300) 807 4017 ,+(92-333) 807 1115</text>
<text x="242.1" y="185.1">MSPL-214</text>
<text x="277.1" y="185.1">BUILDING #.</text>
<text x="289.5" y="185.1">01</text>
<text x="222.8" y="188.6">PROJECT NAME</text>
<text x="242.1" y="188.4">FABRIC GODOWN STEEL BUILDING EXTENSION</text>
<text x="242.1" y="191.9">NISHAT</text>
<text x="222.8" y="192.2">CUSTOMER</text>
<text x="222.8" y="195.8">JOBSITE LOCATION</text>
<text x="242.1" y="195.7">LAHORE</text>
<text x="283.1" y="198.7">DWG. NO.</text>
<text x="286.6" y="203.8">02</text>
</g>
<g font-size="1.8">
<text x="154.8" y="181">IN ORDER TO SCHEDULE THIS PROJECT</text>
<text x="154.8" y="183.3">IN AN EFFICIENT MANNER , KINDLY</text>
<text x="196.8" y="181">&quot; APPROVED AS IS &quot;</text>
<text x="196.8" y="183.9">&quot; APPROVED AS NOTED&quot;</text>
<text x="154.8" y="186">RETURN THESE DRAWINGS WITH YOUR</text>
<text x="154.8" y="188.6">ANY CHANGES MADE AFTER THE</text>
<text x="154.8" y="191.3">COMMENTS MARKED IN RED</text>
<text x="196.8" y="186.6">&quot; RESUBMIT AS NOTED &quot;</text>
<text x="154.8" y="193.9">APPROVAL OF THESE DRAWINGS MAY</text>
<text x="154.8" y="196.6">DELAY THE FABRICATION SCHEDULE AND</text>
<text x="192.9" y="197.6">SIGNATURE:</text>
<text x="194.5" y="194">APPROVE :</text>
<text x="154.8" y="199.2">SUBSEQUENTLY THE DELIVERY OF THE</text>
<text x="154.8" y="201.9">BUILDING.</text>
<text x="194.5" y="201.4">DATE</text>
<text x="202.3" y="201.4">:</text>
<text x="154.8" y="204.5">PLEASE TICK MARK ONLY ONE OF THE FOLLOWIMG</text>
</g>
</svg>
